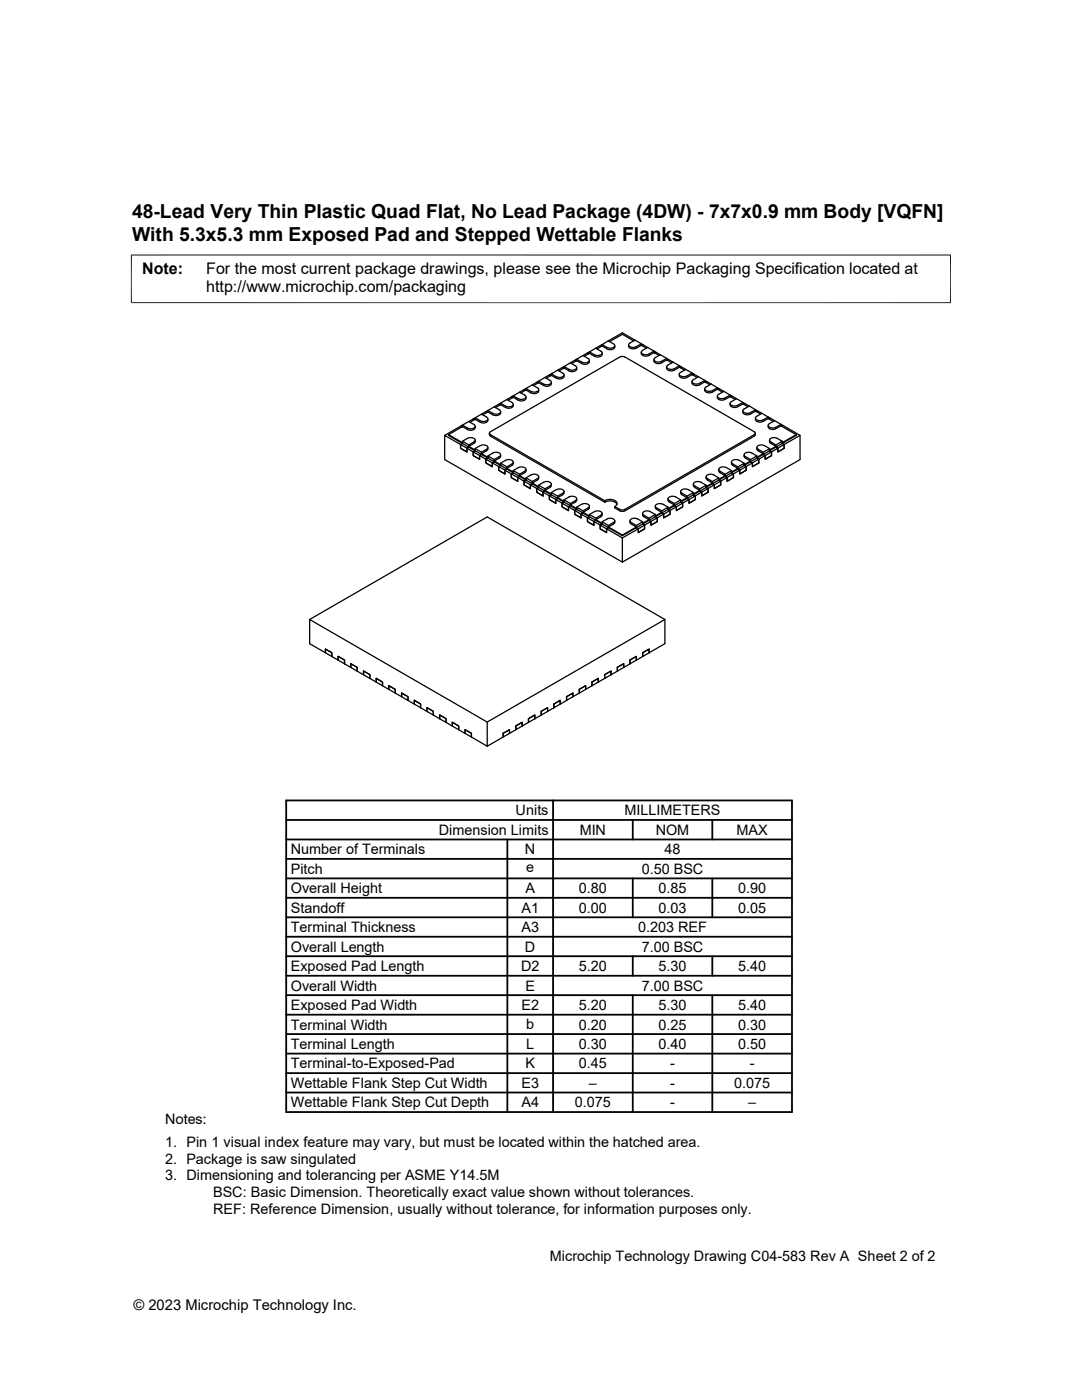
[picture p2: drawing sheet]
<svg xmlns="http://www.w3.org/2000/svg" width="216mm" height="279mm" viewBox="0 0 216 279" stroke-linecap="round" stroke-linejoin="round" font-family="sans-serif">
<g fill="none" stroke="#000" stroke-width=".25">
<path d="M103.7 78.3l-1.3 .7v.3M103.7 78.3l1.1 .6 .1 .2a.84 .84 0 0 1-1.1 .6l-1.4-.7-.4 .2 .3 .2-.3-.2-.9 .5M104.9 79.2a.92 .92 0 0 1-.5 .8 .92 .92 0 0 1-1-.1l-1-.6-1 .6M106.2 76.8l-1.3 .7v.3M106.2 76.8l1 .6M107.2 77.4l.3 .3a.84 .84 0 0 1-1.2 .5l-1.4-.7-.3 .2 .2 .2-.2-.2-.9 .6M107.5 77.7a.92 .92 0 0 1-.6 .8 .92 .92 0 0 1-.9-.1l-1.1-.6-1 .6M108.5 76.7l-1-.6-.4 .2 .2 .1-.2-.1-.9 .5M108.7 75.3l-1.2 .8v.3M108.7 75.3l1.2 .7 .1 .2a.92 .92 0 0 1-1.5 .4M110 74.9v-.3l-.4 .2 .3 .2-.3-.2-.9 .5M110 76.6a1.03 1.03 0 0 1-1.5 .3l-1-.5-1 .5"/>
<path d="M110 76.3v.3M111.3 73.9l-1.3 .7 1 .6M111.3 73.9l1.1 .6 .1 .3a.92 .92 0 0 1-1.5 .4M112.5 73.2l1.3-.8 1.3 .9a.91 .91 0 0 1-1.5 .4zM112.5 73.4v-.2l-.3 .2 .2 .1-.2-.1-.9 .5M112.5 74.8a.92 .92 0 0 1-.5 .8 .92 .92 0 0 1-1-.1l-1-.6-1 .6M115.1 71.7l1.2-.7 1.2 .6 .1 .2a.92 .92 0 0 1-1.5 .5zM115.1 72v-.3l-.4 .2 .2 .2-.2-.2-.9 .5M115.1 73.4a.94 .94 0 0 1-1.6 .6l-1-.6-1 .6M117.6 70.2l1.3-.7 1.1 .7 .1 .2a.92 .92 0 0 1-1.5 .4zM117.6 70.5v-.3l-.4 .2 .3 .2-.3-.2-.9 .6M117.6 71.9a.92 .92 0 0 1-.6 .8 .92 .92 0 0 1-.9-.1l-1-.6-1 .6"/>
<path d="M120.1 70.4a.92 .92 0 0 1-.5 .8 .92 .92 0 0 1-1-.1l-1-.6-1 .6M120.1 68.8l1.3-.8 1.1 .7 .2 .2a.92 .92 0 0 1-1.6 .4zM120.1 69v-.2l-.3 .2 .2 .1-.2-.1-.9 .5M122.7 69a.94 .94 0 0 1-1.6 .6l-1-.6-1 .6M123.7 71.2l-25.8 15a.28 .28 0 0 0-.2 .2 .28 .28 0 0 0 .2 .3M123.7 71.3l.4-.2 .6 .2M124.7 71.2l25.8 15a.28 .28 0 0 1 .2 .2 .28 .28 0 0 1-.2 .3M125.4 68.8a.92 .92 0 0 0 .6 .8 .92 .92 0 0 0 1-.1l1-.6M125.7 68.5l-.3 .3a.92 .92 0 0 0 1.6 .4l1-.6v.3M126.4 68l-2.2-1.3-2.6 1.5M126.7 67.9l-2.5-1.5-2.8 1.6M126.7 67.9l1.7 .9-.3 .2 .3-.2 .8 .5"/>
<path d="M126.7 67.9l-1 .6M128 70.3a.95 .95 0 0 0 1.5 .6l1-.5M128 68.9l1 .6M129.2 69.3l1.7 1-.3 .1 .3-.1 .9 .5M129.2 69.3l-1.2 .9a.92 .92 0 0 0 1.5 .5l1-.6v.3M130.5 71.8a.92 .92 0 0 0 .5 .8 .92 .92 0 0 0 1-.2l1-.6M130.5 70.4l1 .6M131.8 70.8l1.6 1-.2 .1 .2-.1 .9 .5M131.8 70.8l-1.2 .7-.1 .2a.92 .92 0 0 0 1.5 .4l1-.6v.3M133 73.2v.3M133 71.8l1 .6M134.3 72.3l-1.1 .6-.2 .3a.92 .92 0 0 0 1.6 .4l1-.6 .3 .2-.2 .2 .2-.2 .9 .5"/>
<path d="M134.3 72.3l1.3 .7v.3M135.6 74.7a.92 .92 0 0 0 .5 .8 .92 .92 0 0 0 1-.2l1-.6M135.6 73.3l1 .6M135.6 73.3l-1 .6a1.08 1.08 0 0 1-1.6-.4M135.8 74.3l-.2 .3a.92 .92 0 0 0 1.5 .4l1-.6v.3M136.8 73.7l1.7 1-.3 .1 .3-.1 .9 .5M136.8 73.7l-1 .6M138.1 76.1a.92 .92 0 0 0 .5 .8 .92 .92 0 0 0 1-.1l1-.6M138.1 74.7l1 .6M139.4 75.2l1.6 .9-.2 .2 .2-.2 .9 .5M139.4 75.2l-1.2 .7-.1 .2a.92 .92 0 0 0 1.5 .4l1-.6v.3M140.6 77.6a.94 .94 0 0 0 1.6 .7l1-.6"/>
<path d="M140.6 76.2l1 .6M141.9 76.6l1.6 1-.2 .1 .2-.1 .9 .5M141.9 76.6l-1.1 .7-.2 .2a.92 .92 0 0 0 1.6 .5l1-.6v.3M143.2 79.1a.92 .92 0 0 0 .5 .8 .92 .92 0 0 0 1-.2l1-.6M143.2 77.7l1 .6M144.4 78.1l-1.1 .7-.1 .2a.92 .92 0 0 0 1.5 .4l1-.6 .4 .3-.3 .1 .3-.1 .9 .5M144.4 78.1l1.3 .7v.3M145.7 79.1l1 .6M147 79.6l-1.2 .6-.1 .3a.92 .92 0 0 0 1.5 .4l1-.6 .4 .2-.2 .2 .2-.2 .9 .5M147 79.6l1.2 .7v.3M91.9 88.7l.4-.2-.4 .2 1.3 .8v.7l-1.3-.7zM92.3 88.1a2.25 2.25 0 0 1 1.7-.8l.7 .3 .1 .3-.1 .2-1.2 .7"/>
<path d="M93.2 89.5l.3-.3-1.2-.7v-.4l1.2 .7v.4l-.3 .3 1.2 .7M93.2 89.5v.7l-1.3-.7v-.8l-3.2-1.8v4.8l35.5 20.5M93.5 89.1v.1l1.3 .8-.4 .2M93.5 84.1l-1.2 .7v.3M93.5 84.1l1.2 .7 .1 .2a.92 .92 0 0 1-1.5 .4l-1-.6-.4 .3 .3 .1-.3-.1-3.2 1.8M94.4 90.2v.7l1.3 .8v-.8M94.8 89.8v.2M94.8 89.5a2.31 2.31 0 0 1 1.8-.7l.6 .2 .1 .4-.1 .2-1.1 .7M94.8 90l-.4 .2 1.3 .7M94.8 85.1a.94 .94 0 0 1-1.5 .6l-1-.6-2.8 1.6 2.8 1.6v.2l-2.8-1.6v-.2M94.8 87.8l-.1 .6-1.2 .7 1.3 .7M95.7 90.9l.4-.2-1.3-.7v-.5l1.3 .8v.4l-.4 .2 1.3 .8 .3-.3-.3 .3 1.2 .7"/>
<path d="M96.1 82.7l-1.3 .7v.3M96.1 82.7l1 .5M96.3 82.8l1-.6 1.1 .6M97 91.7v.7l1.2 .7v-.7v.7l-1.2-.7zM97.1 83.2l.2 .3a.92 .92 0 0 1-1.5 .5l-1-.6-.4 .2 .3 .2-.3-.2-.9 .5M97.3 91a2.26 2.26 0 0 1 1.8-.7l.7 .2 .1 .3-.1 .2-1.2 .7M97.3 83.6a.92 .92 0 0 1-.5 .8 .92 .92 0 0 1-1-.1l-1-.6-1 .6M97.3 89.3l-.1 .6-1.1 .7 1.2 .7v.1l-1.2-.7v-.1M97.6 86.4v.3M97.7 86.7l.2 .3M97.9 87l22.8 13.2M97.9 86.7l22.8 13.2"/>
<path d="M98.2 92.4l.4-.2-1.3-.8v-.4l1.3 .7v.5l-.4 .2 1.3 .7M98.6 92v.2l1.3 .7-.4 .2M98.6 81.2l-1.3 .7v.3M98.6 81.2l1 .6M98.9 81.3l1-.5 1 .5M99.5 93.1v.8l1.3 .7v-.8M99.6 81.8l.3 .3a.92 .92 0 0 1-1.5 .4l-1.1-.6-.3 .2 .2 .2-.2-.2-.9 .6M99.9 80.5l1.2-.8 1.2 .7 .1 .2a.92 .92 0 0 1-1.5 .4zM99.9 80.8v-.3l-.4 .2 .3 .1-.3-.1-.9 .5M99.9 82.1a.92 .92 0 0 1-.6 .8 .92 .92 0 0 1-.9-.1M99.9 90.8l-.2 .5-1.1 .7 1.3 .7v.2l-.4 .2 1.3 .7M99.9 92.5a2.2 2.2 0 0 1 1.7-.8l.7 .2 .1 .4-.1 .2-1.2 .7"/>
<path d="M100.8 93.8l.3-.2-1.2-.7v-.4l1.2 .7v.4l-.3 .2 1.2 .8 .4-.3v-.4l1.3 .7v.5l-.4 .2 1.3 .7M102 94.6v.7l1.3 .8v-.8M102 94.6l.4-.3 1.3 .8-.4 .2zM102.4 93.9a2.26 2.26 0 0 1 1.8-.7l.7 .3v.2l-.2 .3M102.4 80.7a.95 .95 0 0 1-1.5 .6M102.4 92.2l-.1 .6-1.2 .7 1.3 .7v.1l-1.3-.7v-.1M103.7 94.9v.2l1.2 .7-.3 .2M104.6 96v.8l1.2 .7v-.7M104.7 94.1l-1 .5M104.9 93.7l-.1 .6-1.1 .6 1.2 .8v.1l-.3 .2 1.2 .8M104.9 95.4a2.26 2.26 0 0 1 1.8-.8l.7 .4 .1 .2-.3 .3M106.2 96.4v.1l1.3 .8-.4 .2-1.3-.7 .4-.3v-.4l-1.3-.7v.4l1.3 .7-.4 .3"/>
<path d="M107.1 97.5v.7l1.3 .8v-.8M107.1 97.5l.4-.2 1.2 .7-.3 .2zM107.2 95.8l-1 .6 1.3 .7v.2v-.5l1.2 .8v.4l-.3 .2 1.2 .8M107.2 95.5l-1 .6M107.5 96.8a2.26 2.26 0 0 1 1.7-.7l.7 .2 .1 .4-.1 .2-1.2 .7M107.5 95.1v.4l-.3 .3M108.7 97.9v.1l1.3 .7-.4 .3M109.6 99v.7l1.3 .7v-.7M109.6 99l.4-.3 1.3 .8-.4 .2zM110 96.9l-.3 .4-1 .6 1.3 .7v.1v-.4l1.3 .7v.5l-.4 .2 1.3 .7 .3-.2-1.2-.7v-.2M110 98.3a2.31 2.31 0 0 1 1.8-.7l.6 .2 .1 .3-.1 .3-1.1 .6M110 96.6v.3"/>
<path d="M112.5 99.8a2.25 2.25 0 0 1 1.8-.8l.6 .3 .2 .3-1.3 .9M112.5 98.1l-.1 .5-1.1 .7 1.2 .8v.1v-.4l1.3 .7v.4v-.1M115.1 99.5l-.1 .4-.2 .3M120.7 99.9v.3M120.7 99.9a1.81 1.81 0 0 1 2.4 .5l-.1 .4-.3 .3M133.3 99.5v.4l.3 .3M135.8 98.1v.4l.3 .2 1 .6-1.3 .8v.1l1.3-.7v-.2M135.8 99.8a2.25 2.25 0 0 0-1.7-.8l-.7 .3-.1 .3 .1 .2 1.2 .7M138.4 98.3a2.31 2.31 0 0 0-1.8-.7l-.6 .2-.2 .3 .2 .3 1.1 .6M138.4 98.7l1.2-.7 .4 .2-1.3 .8zM138.4 96.6v.4l.2 .3 1 .6-1.2 .7v.1v-.4l-1.3 .7v.5l1.3-.8 .3 .3M138.7 99l-1.2 .7-.4-.2 .4 .2-1.3 .7-.4-.2v-.4l-1.2 .7v.4v-.1"/>
<path d="M138.7 99v.7l-1.2 .7v-.7M139.6 98l1.3-.7 .4 .2-1.3 .7zM140.9 95.1v.3M140.9 96.8a2.26 2.26 0 0 0-1.8-.7l-.6 .2-.1 .4 .1 .2 1.1 .7M140.9 95.4l.3 .4M141.2 95.8l1 .6-1.3 .7v.2l1.3-.8v-.1M141.3 97.5v.7l-1.3 .8v-.8M143.4 95.8l1.3-.7 .4 .2-1.3 .7zM143.4 95.4a2.2 2.2 0 0 0-1.7-.8l-.7 .3-.1 .3 1.3 .9M143.4 93.7l.2 .6 1.1 .6-1.3 .8v.1v-.4l-1.2 .7v.4l1.2-.7 .4 .2M143.7 94.1l1 .5M143.8 96v.8l-1.3 .7v-.7"/>
<path d="M143.8 96l-1.3 .8-.3-.3 .3 .3-1.2 .7-.4-.2v-.5l-1.3 .8v.4v-.1M145.7 80.5a.92 .92 0 0 0 .5 .8 .92 .92 0 0 0 1-.1l1-.6M146 93.9a2.26 2.26 0 0 0-1.8-.7l-.7 .3-.1 .2 .3 .3M146 92.2l.1 .6 1.1 .7-1.2 .7v.1l1.2-.7v-.1M146.3 94.6l-1.2 .7-.4-.2v-.2M146.3 94.6v.7l-1.2 .8v-.8M148.2 82a.94 .94 0 0 0 1.6 .6l.9-.5M148.2 80.6l1 .6M148.5 90.8l.1 .5 1.2 .7-1.3 .7v.2v-.4l-1.3 .7v.4l1.3-.7 .4 .2M148.5 92.5a2.26 2.26 0 0 0-1.8-.8l-.6 .2-.1 .4 .1 .2 1.1 .7M148.5 92.9l1.3-.7 .3 .2-1.2 .7zM148.9 93.1v.8l-1.3 .7v-.8"/>
<path d="M148.9 93.1l-1.3 .7-.4-.2 .4 .2-1.3 .8-.3-.3v-.4l-1.3 .7v.5l1.3-.8 .3 .3M149.5 81l-1.1 .7-.2 .2a.92 .92 0 0 0 1.6 .4l.9-.5 .4 .2-.2 .1 .2-.1 .9 .5M149.5 81l1.2 .8v.3M149.8 92.2l1.2-.8 .4 .3-1.3 .7zM150.5 87l-25.8 15M150.5 86.7l-25.8 15M150.7 86.7l-.2 .3M150.7 86.4v.3M150.7 83.4a.92 .92 0 0 0 .6 .8 .92 .92 0 0 0 1-.1l1-.6M150.7 82.1l1.1 .5M151 89.3l.2 .6 1.1 .7-1.3 .7v.1v-.4l-1.2 .7v.5v-.2M151 91.4l1.3-.7 .4 .2-1.3 .8z"/>
<path d="M151 91a2.26 2.26 0 0 0-1.7-.7l-.7 .2-.1 .3 .1 .2 1.2 .7M151.4 91.7v.7l-1.3 .7v-.7M152 82.5l-1.1 .7-.2 .2a.84 .84 0 0 0 1.2 .5l1.4-.7 .4 .2-.3 .2 .3-.2 .9 .5M152 82.5l1.3 .7v.3M153.3 84.9a.92 .92 0 0 0 .5 .8 .92 .92 0 0 0 1-.1l1-.6M153.3 83.5l1 .6M153.5 87.8l.2 .6 1.1 .7-1.2 .7v.2l1.2-.8v-.1M153.6 89.5a2.31 2.31 0 0 0-1.8-.7l-.6 .2-.2 .4 .2 .2 1.1 .7M153.9 90.2v.7l-1.2 .8v-.8M153.9 90.2l-1.2 .7-.4-.2v-.1M154.6 83.9l-1.2 .7-.1 .2a.92 .92 0 0 0 1.5 .5M154.6 83.9l1.2 .8v.3"/>
<path d="M154.8 85.3l1-.6 .4 .2-.2 .1 .2-.1 3.4 2-3.1 1.8-.4-.2v-.4l-1.3 .7v.4l1.3-.7 .4 .2M155.2 89.5v.7l1.3-.7v-.8v.8l-1.3 .7zM155.8 85l3.1 1.7v.2l-2.8 1.6v-.2l2.8-1.6M156.1 88.1a2.25 2.25 0 0 0-1.8-.8l-.6 .3-.1 .3 .1 .2 1.1 .7M156.5 88.7l-1.3 .8-.4-.3 .4 .3-1.3 .7-.3-.2v-.5l-1.3 .8v.4l1.3-.7 .3 .2M159.6 86.9v4.8l-35.4 20.5v-4.8l3.2-1.9M112.2 100.4v.8l1.2 .7v-.7M112.2 100.4l.3-.2 1.3 .7-.4 .3zM113.4 101.2l.4-.3 1.3 .8-.4 .2zM114.7 101.9v.7l1.3 .8v-.8v.8l-1.3-.8zM114.8 100.2l-1 .6 1.3 .7v.2l-.4 .2 1.3 .7M116.1 100.6l-1 .6"/>
<path d="M116.1 100.6a1.02 1.02 0 0 1 1.5 .5l-.1 .2-1.2 .7M116.3 102.2v.2l1.3 .7-.4 .2-1.2-.7 .3-.2v-.4l-1.2-.8v.5l1.2 .7-.3 .2M117.2 103.3v.8l1.3 .7M117.2 103.3l.4-.2 1.3 .7-.4 .3zM117.6 102.7a2.31 2.31 0 0 1 1.8-.7l.6 .2 .1 .3-.1 .2-1.1 .7M117.6 101l-.1 .6-1.2 .6 1.3 .8v.1v-.4l1.3 .7v.4l-.4 .3 1.3 .7M118.5 104.1v.7M118.9 103.7v.1l1.2 .8-.3 .2M119.8 104.8v.8l1.2 .7v-.8M119.8 104.8l.3-.2 1.3 .7-.4 .2zM120.1 102.5l-.1 .5-1.1 .7 1.2 .7v.2v-.5l1.3 .8v.4l-.4 .2 3.2 1.9M120.1 104.1a2.25 2.25 0 0 1 1.8-.7l.6 .3 .2 .3-.2 .2-1.1 .7"/>
<path d="M120.7 100.2a1.84 1.84 0 0 1 2.4 .4M121.4 105.2v.1l2.8 1.6M122.7 103.9l-.2 .6-1.1 .7 2.8 1.6 2.8-1.6-1.1-.7-.2-.6M123.7 101.7l-1-.6v.3l1 .6M123.7 101.9l.4 .2 .6-.2M123.7 101.6l.4 .2 .6-.2M127 105.2v.1l-2.8 1.6v-.1M127 105.3l1.2-.7 .4 .2-1.2 .7zM128.2 104.1a2.25 2.25 0 0 0-1.7-.7l-.7 .3-.1 .3 .1 .2 1.2 .7M128.2 102.5l.2 .5 1.1 .7-1.3 .7v.2l1.3-.8 .4 .3M128.6 104.8v.8l-1.2 .7v-.8M129.5 103.8l1.3-.7 .3 .2-1.2 .8z"/>
<path d="M129.9 104.1l-1.3 .7-.4-.2v-.5l-1.2 .8v.4l.4 .2M130.8 101l.1 .6 1.1 .6-1.2 .8v.1l1.2-.7v-.2M130.8 102.7a2.31 2.31 0 0 0-1.8-.7l-.6 .2-.2 .3 .2 .2 1.1 .7M131.1 103.3v.8l-1.2 .7v-.7M132 102.4l1.3-.7 .4 .2-1.3 .7zM132.3 100.6a1.02 1.02 0 0 0-1.5 .5l.1 .2 1.1 .7M132.3 100.6l1 .6M133.3 101.7l1.3-.8 .4 .3-1.3 .7zM133.6 100.2l1 .6-1.3 .7v.2v-.5l-1.3 .8v.4l.4 .2-1.3 .7-.3-.2v-.4l-1.3 .7v.4v-.1M133.7 101.9v.7l-1.3 .8v-.8M134.6 100.9l1.2-.7 .4 .2-1.2 .8zM136.2 100.4v.8l-1.2 .7v-.7"/>
<path d="M61.8 123.6l35.4 20.5v4.8l-3.1-1.8v-.8l-1.3-.7v.8l-1.3-.8v-.7l-1.2-.8v.8l-1.3-.7v-.8l-1.3-.7v.7l-1.2-.7v-.7l-1.3-.8v.8l-1.3-.8M64.9 129.5v.8l-3.1-1.8v-4.9l35.4-20.4 35.5 20.4v4.9l-3.2 1.8M64.9 129.5l1.3 .8v.7M64.9 129.5v.8l1.3 .7M67.5 131l1.2 .7v.8M67.5 131v.7l-1.3-.7M67.5 131v.7l1.2 .8M68.7 132.5l1.3 .7v-.7l1.3 .7v.7l1.2 .8v-.8M70 132.5l1.3 .7v.7l-1.3-.7zM72.5 133.9l1.3 .7v.8M72.5 133.9v.8l1.3 .7M75.1 135.4l1.2 .7v.8"/>
<path d="M75.1 135.4v.7l-1.3-.7M75.1 135.4v.7l1.2 .8M77.6 136.8l1.3 .8v.7M77.6 136.8v.8l-1.3-.7M77.6 136.8v.8l1.3 .7M78.9 138.3l1.2 .7v-.7l1.3 .7v.8l1.3 .7v-.7M80.1 138.3l1.3 .7v.8l-1.3-.8zM82.7 139.8l1.2 .7v.7M82.7 139.8v.7l1.2 .7M113.1 139l1.2-.7v.7M113.1 139v.8l-1.3 .7M113.1 139v.8l1.2-.8"/>
<path d="M115.6 137.6l1.3-.8v.8M115.6 137.6v.7l-1.3 .7M115.6 137.6v.7l1.3-.7M118.1 136.1l1.3-.7v.7M118.1 136.1v.8l-1.2 .7M118.1 136.1v.8l1.3-.8M120.6 134.6v.8l-1.2 .7M120.6 134.6l1.3-.7v.8M120.6 134.6v.8l1.3-.7M123.2 133.2l1.3-.7v.7M123.2 133.2v.7l-1.3 .8M123.2 133.2v.7l1.3-.7"/>
<path d="M125.7 131.7l1.3-.7v.7M125.7 131.7v.8l-1.2 .7M125.7 131.7v.8l1.3-.8M128.2 130.3l1.3-.8v.8M128.2 130.3v.7l-1.2 .7M128.2 130.3v.7l1.3-.7M132.7 123.6l-35.5 20.5M85.2 141.2l1.3 .8v.7l-1.3-.7zM87.7 142.7l1.3 .7v.8l-1.3-.8zM90.3 144.1l1.2 .8v.7l-1.2-.7zM92.8 145.6l1.3 .7v.8l-1.3-.7zM100.4 146.3v.8l-3.2 1.8"/>
<path d="M100.4 146.3l1.3-.7v.8M100.4 146.3v.8l1.3-.7M102.9 144.9l1.3-.8v.8M102.9 144.9v.7l-1.2 .8M102.9 144.9v.7l1.3-.7M105.5 143.4v.8l-1.3 .7M105.5 143.4l1.2-.7v.7M105.5 143.4v.8l1.2-.8M108 142v.7l-1.3 .7M108 142l1.3-.8v.8M108 142v.7l1.3-.7M110.5 140.5v.7l-1.2 .8"/>
<path d="M110.5 140.5l1.3-.7v.7M110.5 140.5v.7l1.3-.7"/>
</g>
<g fill="none" stroke="#000" stroke-width=".36">
<path d="M57.1 159.7h100.9v62.2h-100.9zM110.4 159.7v62.2M57.1 179.2h100.9M57.1 175.3h100.9M57.1 171.4h100.9M57.1 167.5h100.9M57.1 163.6h100.9M101.2 167.5v54.4M126.3 163.6v3.9M126.3 175.3v7.8M142.1 163.6v3.9M142.1 175.3v7.8"/>
<path d="M57.1 190.8h100.9M57.1 186.9h100.9M57.1 183.1h100.9M57.1 198.6h100.9M57.1 194.7h100.9M126.3 190.8v3.9M126.3 198.6v23.3M142.1 190.8v3.9M142.1 198.6v23.3M57.1 206.4h100.9M57.1 214.2h100.9M57.1 202.5h100.9"/>
<path d="M57.1 210.3h100.9M57.1 218h100.9"/>
</g>
<path d="M26.1 50.9h163.7M26.2 50.8v9.7M189.7 50.8v9.7M26.1 60.4h163.7" fill="none" stroke="#000" stroke-width=".2"/>
<g font-size="3.9">
<text x="26.4" y="43.5">48-Lead Very Thin Plastic Quad Flat, No Lead Package (4DW) - 7x7x0.9 mm Body [VQFN]</text>
<text x="26.4" y="48.1">With 5.3x5.3 mm Exposed Pad and Stepped Wettable Flanks</text>
</g>
<g font-size="3.2">
<text x="28.4" y="54.7">Note:</text>
<text x="41.1" y="58.3">http://www.microchip.com/packaging</text>
<text x="41.1" y="54.7">For the most current package drawings, please see the Microchip Packaging Specification located at</text>
</g>
<g font-size="2.9">
<text x="87.6" y="166.6">Dimension Limits</text>
<text x="102.9" y="162.7">Units</text>
<text x="115.7" y="166.6">MIN</text>
<text x="124.6" y="162.7">MILLIMETERS</text>
<text x="130.8" y="166.6">NOM</text>
<text x="147" y="166.6">MAX</text>
<text x="58" y="170.5">Number of Terminals</text>
<text x="104.8" y="170.5">N</text>
<text x="132.6" y="170.5">48</text>
<text x="58" y="178.3">Overall Height</text>
<text x="58" y="174.4">Pitch</text>
<text x="104.8" y="178.3">A</text>
<text x="105" y="174.1">e</text>
<text x="115.5" y="178.3">0.80</text>
<text x="128" y="174.4">0.50 BSC</text>
<text x="131.4" y="178.3">0.85</text>
<text x="147.3" y="178.3">0.90</text>
<text x="58" y="182.2">Standoff</text>
<text x="104.1" y="182.2">A1</text>
<text x="115.5" y="182.2">0.00</text>
<text x="131.4" y="182.2">0.03</text>
<text x="147.3" y="182.2">0.05</text>
<text x="58" y="186">Terminal Thickness</text>
<text x="58" y="189.9">Overall Length</text>
<text x="104.1" y="186">A3</text>
<text x="104.8" y="189.9">D</text>
<text x="127.3" y="186">0.203 REF</text>
<text x="128" y="189.9">7.00 BSC</text>
<text x="58" y="197.7">Overall Width</text>
<text x="58" y="193.8">Exposed Pad Length</text>
<text x="104" y="193.8">D2</text>
<text x="104.8" y="197.7">E</text>
<text x="115.5" y="193.8">5.20</text>
<text x="128" y="197.7">7.00 BSC</text>
<text x="131.4" y="193.8">5.30</text>
<text x="147.3" y="193.8">5.40</text>
<text x="58" y="201.6">Exposed Pad Width</text>
<text x="104" y="201.6">E2</text>
<text x="115.5" y="201.6">5.20</text>
<text x="131.4" y="201.6">5.30</text>
<text x="147.3" y="201.6">5.40</text>
<text x="58" y="205.5">Terminal Width</text>
<text x="58" y="209.4">Terminal Length</text>
<text x="105" y="205.4">b</text>
<text x="105" y="209.4">L</text>
<text x="115.5" y="209.4">0.30</text>
<text x="115.5" y="205.5">0.20</text>
<text x="131.4" y="205.5">0.25</text>
<text x="131.4" y="209.4">0.40</text>
<text x="147.3" y="209.4">0.50</text>
<text x="147.3" y="205.5">0.30</text>
<text x="58" y="213.2">Terminal-to-Exposed-Pad</text>
<text x="104.8" y="213.2">K</text>
<text x="115.5" y="213.2">0.45</text>
<text x="133.7" y="213.2">-</text>
<text x="149.6" y="213.2">-</text>
<text x="58" y="221">Wettable Flank Step Cut Depth</text>
<text x="58" y="217.1">Wettable Flank Step Cut Width</text>
<text x="104" y="217.1">E3</text>
<text x="104.1" y="221">A4</text>
<text x="114.7" y="221">0.075</text>
<text x="117.5" y="217.1">–</text>
<text x="133.7" y="217.1">-</text>
<text x="133.7" y="221">-</text>
<text x="146.5" y="217.1">0.075</text>
<text x="149.3" y="221">–</text>
<text x="32.9" y="224.4">Notes:</text>
<text x="32.9" y="229">1. Pin 1 visual index feature may vary, but must be located within the hatched area.</text>
<text x="32.9" y="232.3">2. Package is saw singulated</text>
<text x="32.9" y="235.6">3. Dimensioning and tolerancing per ASME Y14.5M</text>
<text x="42.5" y="238.9">BSC: Basic Dimension. Theoretically exact value shown without tolerances.</text>
<text x="42.5" y="242.2">REF: Reference Dimension, usually without tolerance, for information purposes only.</text>
<text x="109.7" y="251.7">Microchip Technology Drawing C04-583 Rev A Sheet 2 of 2</text>
<text x="26.6" y="261.3">© 2023 Microchip Technology Inc.</text>
</g>
</svg>
